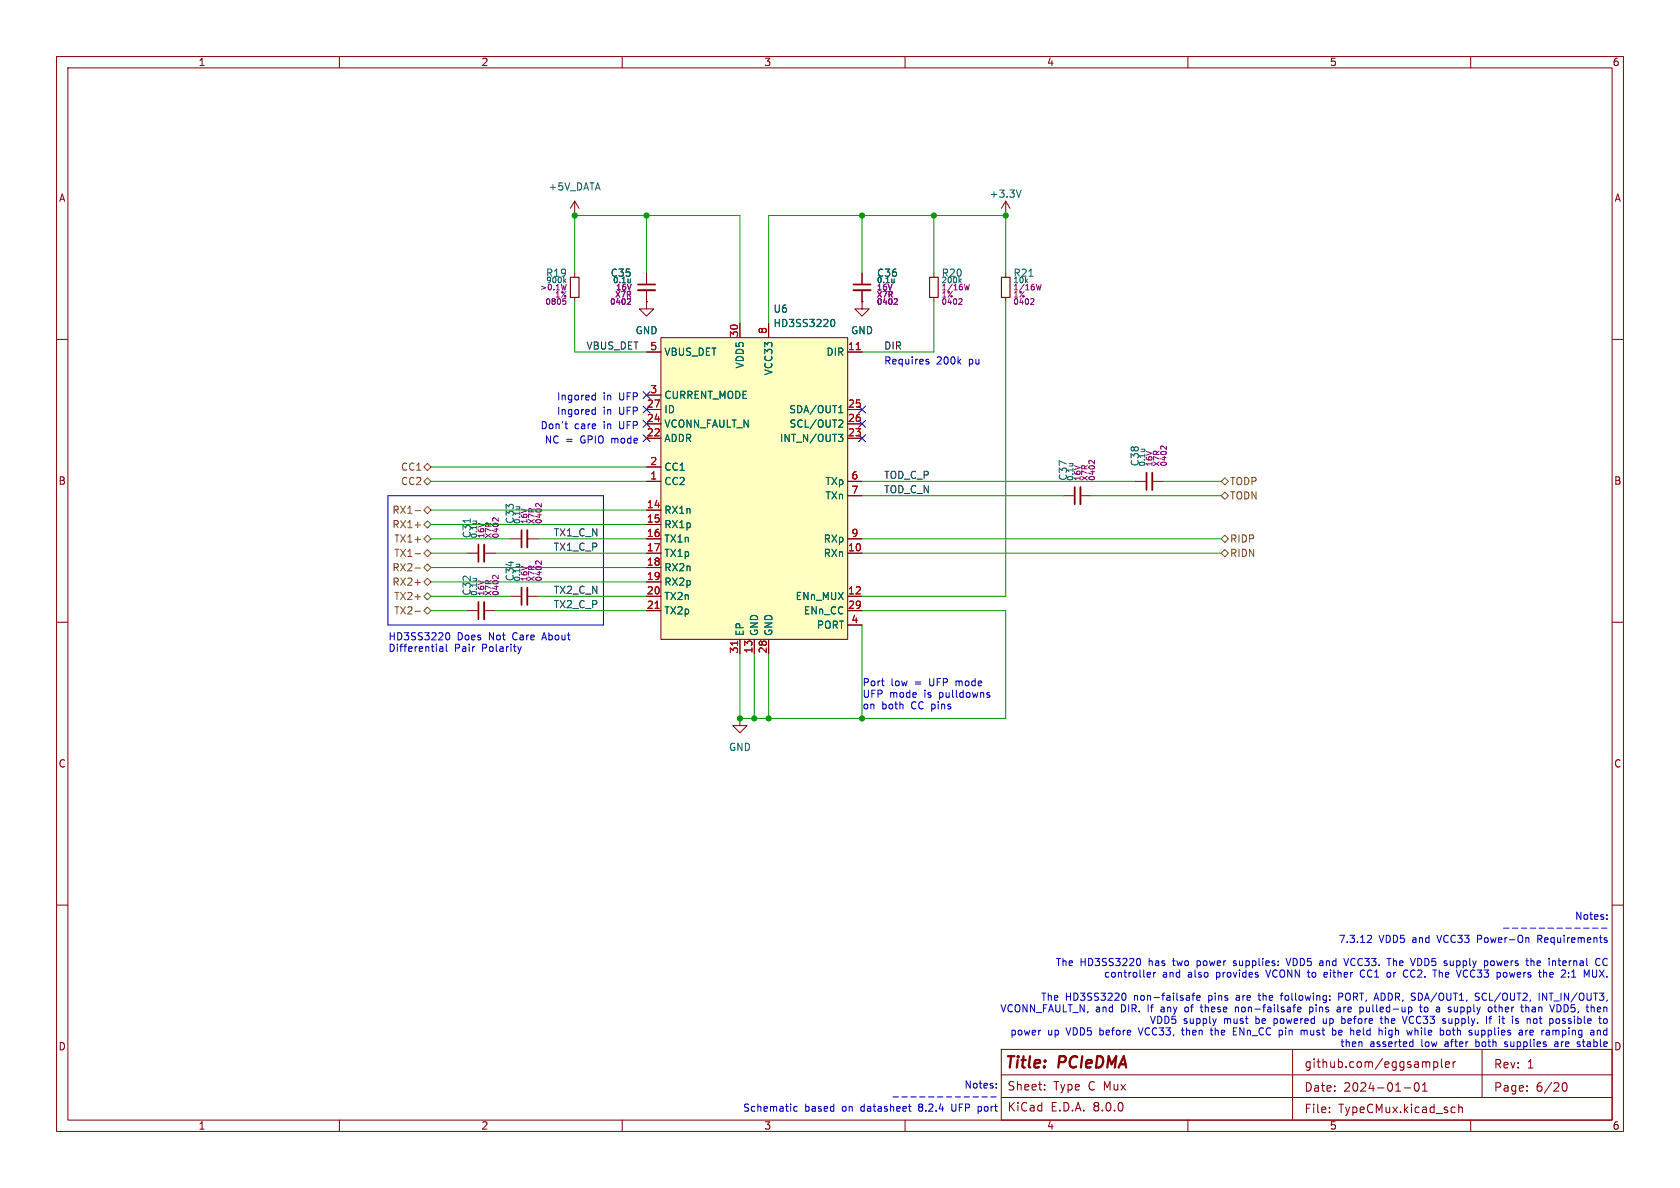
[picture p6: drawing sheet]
<svg xmlns="http://www.w3.org/2000/svg" width="297mm" height="210mm" viewBox="0 0 297 210" stroke-linecap="round" stroke-linejoin="round" font-family="sans-serif">
<g fill="none" stroke="#840000" stroke-width=".18">
<path d="M10 10h277v190h-277zM12 12h273v186h-273zM60 10v2M110 10v2M160 10v2M210 10v2M260 10v2M10 60h2M101.6 48.3v.7M101.6 52.6v.7M114.3 53.3v1.3h-1.3l1.3 1.3 1.3-1.3h-1.3M114.3 53.3h.1"/>
<path d="M152.4 53.3v1.3h-1.3l1.3 1.3 1.3-1.3h-1.3M152.4 53.3h.1M177.8 48.3v.7M177.8 52.6v.7M285 60h2M82.5 97.8h2.1M85.6 97.8h2M90.2 95.3h2M93.2 95.3h2M188 87.6h2M191 87.6h2M200.7 85.1h2"/>
<path d="M203.7 85.1h2M10 110h2M285 110h2M10 160h2M285 160h2M60 198v2M110 198v2M160 198v2M177 194h108M177 190h108M177 185.5h108v12.5h-108zM184.7 192.6v.1"/>
<path d="M184.7 191.8v.1M210 198v2M228.5 185.5v12.5M235 196.6v.1M235 195.8v.1M248.2 192.3h1.2M250.2 191.5l.2-.1a.81 .81 0 0 1 .6 .6 .81 .81 0 0 1-.3 .8l-.2 .1a.81 .81 0 0 1-.3-1.4zM251.5 192.9h.8M251.5 191.8l.4-.4v1.5M253.5 187.7v1.5M253.5 187.8l.4-.1 .3 .3v.4l-.2 .2h-.5M254.8 187.2v1.3l.2 .2"/>
<path d="M255.5 188.2l.8-.2-.1-.2-.4-.1-.3 .2 .1 .7h.6M256.9 187.7v1M257.1 195.7l.1 .1M257.2 196.6l-.1 .1M257.3 187.7l-.3 .1-.1 .2M257.9 195.2v1.5M257.9 195.8l.2-.1 .4 .1v.9M260 198v2M262 185.5v8.5M270 192.8v.1M270 192v.1M276.2 192l.1-.5 .2-.1a.81 .81 0 0 1 .6 .6 .81 .81 0 0 1-.3 .8h-.4l-.2-.5"/>
</g>
<path d="M100.8 49h1.6v3.6h-1.6zM177 49h1.6v3.6h-1.6z" fill="none" stroke="#840000" stroke-width=".2"/>
<path d="M99.8 49.6l.3 .4M181.9 48.8h.7M201.7 79.4h.7M202.3 79.4l.1 .2M83.1 91.7v.7M83.6 92.1h.7M84.2 92.1l.1 .2M91.2 89.6h.7M91.8 89.6l.1 .1M189 82h.7M189.6 82l.1 .1" fill="none" stroke="#006464" stroke-width=".18"/>
<path d="M100 53.3v.4l-.4 .1M100.1 50.3l-.2 1M182.3 52.8h.4l.1 .3-.6 .7h.6M184.1 50.3l-.3 1-.2-.8-.2 .8M206.2 78.8v.7l-.7-.7-.3 .1v.4M88.1 91.5v.7l-.7-.7-.3 .1v.4M95.7 89v.6l-.7-.6-.2 .1-.1 .3M193.5 81.4v.6l-.7-.6-.3 .1v.3" fill="none" stroke="#840084" stroke-width=".18"/>
<path d="M85.6 96.3v3M93.2 93.7v3.1M191 86.1v3.1M203.7 83.6v3" fill="none" stroke="#840000" stroke-width=".33"/>
<path d="M84.6 96.3v3M92.2 93.7v3.1M190 86.1v3.1M202.7 83.6v3" fill="none" stroke="#840000" stroke-width=".3"/>
<path d="M116.8 59.7h33.1v53.3h-33.1z" fill="#ffffc2"/>
<g fill="none" stroke="#840000" stroke-width=".18">
<path d="M101.6 35.6l-.8 1.2M101.6 35.6v2.5M101.6 35.6l.8 1.2M177.8 38.1h.1M177.8 35.6l-.8 1.2M177.8 35.6v2.5M177.8 35.6l.8 1.2M114.3 53.3h.1M114.3 48.3v2M114.3 51.3v2M116.8 59.7h33.1v53.3h-33.1zM130.8 57.2v2.5"/>
<path d="M135.9 57.2v2.5M152.4 53.3h.1M152.4 48.3v2M152.4 51.3v2M165.1 48.3v.7M165.1 52.6v.7M114.3 62.2h2.5M114.3 77.5h2.5M114.3 74.9h2.5M114.3 72.4h2.5M114.3 69.9h2.5M149.9 62.2h2.5"/>
<path d="M149.9 77.5h2.5M149.9 74.9h2.5M149.9 72.4h2.5M114.3 85.1h2.5M114.3 97.8h2.5M114.3 90.2h2.5M114.3 92.7h2.5M114.3 95.3h2.5M114.3 82.6h2.5M149.9 85.1h2.5M149.9 97.8h2.5M149.9 95.3h2.5"/>
<path d="M149.9 87.6h2.5M82.5 108h2.1M85.6 108h2M90.2 105.4h2M93.2 105.4h2M114.3 105.4h2.5M114.3 100.3h2.5M114.3 102.9h2.5M114.3 108h2.5M130.8 113v2.6M133.3 113v2.6M135.9 113v2.6"/>
<path d="M149.9 105.4h2.5M149.9 108h2.5M149.9 110.5h2.5M130.8 127v1.3h1.3l-1.3 1.2-1.3-1.2h1.3M130.8 127h.1"/>
</g>
<path d="M151.4 61.8h.7M115.8 107.5h.7M130.4 113.3v.8" fill="none" stroke="#a90000" stroke-width=".18"/>
<g fill="none" stroke="#006464" stroke-width=".18">
<path d="M180.5 33.6l-.4 1.3M111.4 49.3v.7M111.4 49.9l-.1 .1M147 56.5h.2a.68 .68 0 0 1 .4 .6 .68 .68 0 0 1-.4 .6h-.2M158.1 49.3v.7M158.1 49.9l-.2 .1M169.6 49.6l.3 .4M148.2 76.8h.8l-.4 .5 .3 .1 .1 .4-.2 .2h-.4M148.3 73h.7M148.5 74.2l.4 .1 .1 .3-.8 .9h.8M148.5 71.9l.1-.2v1.3M91.2 99.7h.7"/>
<path d="M91.8 99.7l.1 .2M83.6 102.3h.7M84.2 102.3l.1 .1"/>
</g>
<path d="M112.8 51.3h3M150.9 51.3h3M85.6 106.4v3.1M93.2 103.9v3" fill="none" stroke="#840000" stroke-width=".33"/>
<path d="M112.8 50.3h3M150.9 50.3h3M84.6 106.4v3.1M92.2 103.9v3" fill="none" stroke="#840000" stroke-width=".3"/>
<path d="M111.4 53.2l-.5 .6h.6M158.2 52.8h.4v.3l-.6 .7h.6M169.6 52.8h.4l.1 .3-.6 .7h.6M171.4 50.3l-.3 1-.2-.8-.2 .8M95.7 99.2v.6l-.7-.6-.2 .1-.1 .3M88.1 101.7v.6l-.7-.6-.3 .1v.3" fill="none" stroke="#840084" stroke-width=".18"/>
<path d="M164.3 49h1.6v3.6h-1.6z" fill="none" stroke="#840000" stroke-width=".2"/>
<g fill="none" stroke="#725600" stroke-width=".18">
<path d="M73.4 97.9h.9M73.4 90.3h.9M73.4 92.8h.9M74.9 95.3l.7-.7 .6 .7-.6 .6zM74.9 92.7l.7-.6 .6 .6-.6 .6zM74.9 82.6l.7-.7 .6 .7-.6 .6zM74.9 85.1l.7-.6 .6 .6-.6 .6zM75.6 97.2l.6 .6-.6 .6-.7-.6zM75.6 89.5l.6 .7-.6 .6-.7-.6zM215.9 87.6l.6-.6 .7 .6-.7 .7zM215.9 95.3l.6-.7 .7 .7-.7 .6zM215.9 85.1l.6-.6 .7 .6-.7 .6z"/>
<path d="M215.9 97.8l.6-.6 .7 .6-.7 .6zM73.4 100.4h.9M73.4 108h.9M73.4 103h.9M74.9 100.3l.7-.6 .6 .6-.6 .7zM74.9 102.9l.7-.7 .6 .7-.6 .6zM74.9 105.4l.7-.6 .6 .6-.6 .6zM75.6 107.3l.6 .7-.6 .6-.7-.6z"/>
</g>
<g fill="none" stroke="#0000c2" stroke-width=".18">
<path d="M99.9 74.9h.5M100.1 75.7l.3 .1M104.9 72.4l.3 .1M104.9 69.9h.3M105.2 69.4v1.3M105.2 72v1.2M105.2 73.2h-.3M105.2 70.6l-.3 .1M163.7 63.9l.5 .2v.2l-.4 .1M163.7 63.6h.5M68.6 87.6h38.1v22.9h-38.1zM77.8 114.4h.4l.1 .8"/>
<path d="M78.3 114.6l-.4 .1-.2 .2 .2 .3 .4-.1M78.9 113.9v1.1l.2 .2M79 111.9l.1-.1a.68 .68 0 0 1 .4 .7 .68 .68 0 0 1-.4 .6h-.1M91.5 114.3l.3 .9M91.8 115.2l-.1 .3M92.1 114.3l-.3 .9M155.8 120.4h.5M156.2 121.2h.1M174.6 122.8l.3 .1 .1 .2-.2 .2h-.2M174.6 122.4l.3 .1M198.6 175.6a.68 .68 0 0 1 .5 .6 .68 .68 0 0 1-.5 .6M201.2 169.4a.68 .68 0 0 1 .5 .7 .68 .68 0 0 1-.5 .6"/>
<path d="M202.9 172.7h.4M202.9 172l.3-.1 .2 .3-.6 .1M203.9 171.9v.8M204.3 171.9l-.4 .2M209.6 178.1l-.1 .2 .1 .5M210.2 176l.1 .8M210.3 176.8h-.1M210.3 176.3h-.1M210.7 176h.5M211.2 175.6l-.3 .1v1.1M211.6 176.4l.6-.1-.1-.3h-.4l-.1 .2v.6h.5M212.2 178h.5"/>
<path d="M212.4 177.6v1.1l.3 .2M218 170.6l.2 .1M218.2 169.8l-.2 .2 .2 .3M218.4 178.1l.4-.1 .1 .2M218.4 178v.9M222.4 176h.5M222.6 175.6v1.2M223.8 171.5l.4 1.2M226.3 176h.5M226.8 175.6l-.3 .1v1.1M227.4 169.4l.4 1.3M229.4 178.4l.6-.1v-.2l-.4-.1-.2 .2 .1 .6h.5"/>
<path d="M231.5 178.1l.4-.1 .2 .3-.1 .5h-.5M231.5 178v1.3M233.5 169.8l.3 .1M233.9 170.6l-.4 .1M233.9 170.2h-.4M234.5 171.9h-.3l-.1 .2v.6h.4M234.7 172.2l-.6 .1M236.5 178h.3l.2 .2v.7M237 178.8l-.5 .1M237 178.3l-.5 .1M237.2 179.6v1.3M237.3 175.6h-.6v1.2"/>
<path d="M237.3 176.2h-.6M237.6 169.4l.4 1.3 .4-1.3M240.9 171.5a.66 .66 0 0 0-.4 .7 .66 .66 0 0 0 .5 .5M240.9 178.1l.1 .2-.1 .5M241.9 165.3l.4 .1 .2 .3-.8 .9h.8M244.2 179.6v1.1l.3 .2M245.2 169.4h.7M245.3 172l.3-.1 .3 .2-.1 .5-.2 .1h-.3M247.9 179.6l.4 1.3 .5-1.3M248.6 171.5l.3 .1M248.9 172.6l-.3 .1M250.9 178h.5"/>
<path d="M251.1 177.6v1.1l.3 .2M252.4 178.1l-.4-.1-.2 .3 .1 .5 .3 .1 .2-.1M254.4 171.5v1.2M254.6 171.9l-.2 .1M256.4 170.5l.3 .2M257.6 178v.9M257.6 178.8l-.1 .1M258.7 172.2l.2 .5M258.7 171.8v.2M261.5 175.6h-.5l-.2 .2 .1 .3 .6 .2v.4l-.2 .1h-.5M262.8 169.8l.2 .3v.4l-.2 .2M262.8 179.6v1.3"/>
<path d="M263.4 179.8v1.1M264.1 169.9l-.3-.1-.3 .3 .1 .5 .2 .1 .3-.1M264.1 178h.5M264.3 177.6v1.1l.3 .2M265 177.6v1.3M265.1 178.1h-.1M265.8 164.1h1M266.3 172l-.3-.1-.2 .2v.5l.2 .1h.3M267.4 164.1h1M269 164.1h.9M269.9 165.8l.4 .1v.7M270.2 178.1l.1 .8"/>
<path d="M270.5 164.1h1M270.7 169.9h.4l.1 .8M271.3 178l-.4 .1M271.3 178.4h-.3l-.2 .2 .1 .2 .4 .1M271.9 166h.4M272.1 164.1h1M272.1 175.6v1.2M272.3 165.3h-.4v1.3M273 172h.4v.7M273.4 175.6v1.2l-.7-1.2v1.2M273.7 164.1h.9M275.2 164.1h1"/>
<path d="M275.4 169.8h.5M275.6 169.4v1.1l.3 .2M275.9 177.8l.1 .3-.1 .5-.4 .3M276.8 164.1h1M277.8 172.7h.8M278 171.8h-.2M278.4 164.1h1M280 164.1h.9M281.5 164.1h1M281.5 171.5l.1 1.1 .4 .1 .3-.2M282.5 169.4l.4 .1M282.6 178l.3 .1 .1 .2-.6 .1"/>
<path d="M282.9 170.6l-.4 .1M282.9 178.8l-.3 .1M283.1 164.1h1M284 166.2l.1 .2-.1 .2M284 165.8h.1M284.1 162.4v.1M284.1 161.7v.2M284.1 169.5a.6 .6 0 0 0-.8 .5 .6 .6 0 0 0 .6 .7l.2-.1M140.9 195.7l-.3-.1-.3 .2 .1 .6h.5M157.9 193.9h.9M159.4 193.9h1M160.6 195.6h.5"/>
<path d="M160.8 196.3l.3 .1M161 193.9h1M162.6 193.9h.9M164.2 193.9h.9M165.7 193.9h1M167.3 193.9h1M168.3 195.2v1l.2 .2M168.9 193.9h.9M170.4 193.9h1M172 193.9h1M172.9 196.4h.4M173.3 195.6l-.4 .1"/>
<path d="M173.6 193.9h1M175.2 193.9h.9M176.1 192.2v.1M176.1 191.6v.1M183.9 182.1h.1M201.2 181.7l.4 1.3M208.8 182.1h.5M209 181.7l.1 1.2M213.9 182.1h.5M214.1 181.7v1.1l.3 .2M215 180.1l-.3 .8M218 181.7v1.3h.6"/>
<path d="M218 182.3h.5M226.5 182.1l.2 .3v.3l-.2 .3M230.2 182.1l.4 .2M230.6 182.3v.7M231 182.2l-.3-.1-.1 .2M233.9 180.1v.6l.2 .2M235.7 182.1l.4 .1 .1 .2-.1 .4-.4 .2M236.7 182.2v.7M237.2 180.9h.4M237.3 182.4l-.6 .1M237.6 180.1h-.4M240.3 182.1h-.2l-.2 .2v.6l.4 .1"/>
<path d="M240.5 182.4l-.6 .1M244 180.1h.5M244.9 181.7v.1M244.9 182.1v.9M249.4 184.2h.4M249.8 183.7v1.3M249.8 184.9l-.4 .1M250.2 181.7v1.3M250.5 182.1l-.3 .1M255.5 180.6v.3M255.8 182.2l.2-.1 .3 .1 .1 .5-.1 .2-.3 .1-.2-.2zM261.3 182.8l-.3 .2"/>
<path d="M261.3 182.1v.9M263.2 180.1h.5M265.5 180.1h.5M265.9 180.9h.1M266 184.9l.1 .1M266.2 184.2l-.2 .1 .2 .3M268.3 180.5l.2 .2-.2 .2M268.3 180.1h.1M269.7 182.1v.9M270.1 182.1l-.4 .3M270.9 182.1h-.2l-.2 .2v.6l.4 .1M271.1 182.4l-.6 .1"/>
<path d="M271.2 180.1h.3l.2 .2M271.7 180.7l-.2 .2h-.3M274.5 182.2l.4-.1 .2 .2M275.1 182.3v.7M275.2 180.1h.3l.2 .2v.5l-.2 .1h-.3M275.2 182.1l-.1 .2M275.2 184.2h-.3M275.3 184.5h-.3l-.2 .2 .1 .2 .4 .1M279.3 184.2h-.3l-.2 .2 .6 .4M279.4 184.8l-.2 .2-.4-.1M282.4 182.2h.5v.8M283.5 180.2l.2-.1 .4 .1v.5l-.1 .2h-.3l-.2-.1z"/>
<path d="M284 182.1l-.4 .1-.1 .2v.4l.5 .2"/>
</g>
<g fill="none" stroke="#009600" stroke-width=".18">
<path d="M114.3 38.1v10.2M152.4 38.1v10.2M165.1 38.1v10.2M101.6 48.3v-10.2h29.2v19.1M101.6 53.3v8.9h12.7M165.1 53.3v8.9h-12.7M177.8 48.3v-10.2h-41.9v19.1M177.8 53.3v52.1h-25.4M76.2 97.8h6.3M76.2 92.7h38.1M76.2 95.3h14M76.2 82.6h38.1"/>
<path d="M76.2 85.1h38.1M76.2 90.2h38.1M87.6 97.8h26.7M95.2 95.3h19.1M152.4 97.8h63.5M152.4 95.3h63.5M152.4 85.1h48.3M152.4 87.6h35.6M193 87.6h22.9M205.7 85.1h10.2M76.2 105.4h14M76.2 108h6.3"/>
<path d="M76.2 102.9h38.1M76.2 100.3h38.1M87.6 108h26.7M95.2 105.4h19.1M133.3 115.6v11.4M135.9 115.6v11.4M152.4 108h25.4v19h-47v-11.4M152.4 110.5v16.5"/>
</g>
<g fill="none" stroke="#000084" stroke-width=".18">
<path d="M113.7 76.9l1.2 1.2M113.7 71.8l1.2 1.2M113.7 74.3l1.2 1.2M113.7 69.2l1.2 1.3M114.9 76.9l-1.2 1.2M114.9 71.8l-1.2 1.2M114.9 74.3l-1.2 1.2M114.9 69.2l-1.2 1.3M151.8 71.8l1.2 1.2M151.8 74.3l1.2 1.2M151.8 76.9l1.2 1.2M153 71.8l-1.2 1.2"/>
<path d="M153 74.3l-1.2 1.2M153 76.9l-1.2 1.2"/>
</g>
<g fill="#009600" stroke="#009600" stroke-width=".18">
<circle cx="130.8" cy="127" r=".46"/>
<circle cx="177.8" cy="38.1" r=".46"/>
<circle cx="152.4" cy="38.1" r=".46"/>
<circle cx="165.1" cy="38.1" r=".46"/>
<circle cx="101.6" cy="38.1" r=".46"/>
<circle cx="114.3" cy="38.1" r=".46"/>
<circle cx="152.4" cy="127" r=".46"/>
<circle cx="135.9" cy="127" r=".46"/>
<circle cx="133.3" cy="127" r=".46"/>
</g>
<g font-size="2.8" fill="#840000">
<text x="177.5" y="189.4">Title:</text>
<text x="187.2" y="189.4">PCIeDMA</text>
</g>
<g font-size="2.1" fill="#840000">
<text x="230.5" y="189">github.com/eggsampler</text>
<text x="264" y="189.1">Rev:</text>
<text x="269.9" y="189.1">1</text>
<text x="178" y="196.7">KiCad</text>
<text x="178" y="193">Sheet:</text>
<text x="185.7" y="196.7">E.D.A.</text>
<text x="186.2" y="193">Type</text>
<text x="192.5" y="193">C Mux</text>
<text x="193.3" y="196.7">8.0.0</text>
<text x="230.5" y="193.2">Date:</text>
<text x="230.5" y="197">File:</text>
<text x="236.6" y="197">TypeCMux.kicad_sch</text>
<text x="237.5" y="193.2">2024-01-01</text>
<text x="264" y="193.2">Page:</text>
<text x="271.5" y="193.2">6/20</text>
</g>
<g font-size="1.8" fill="#840000">
<text x="35" y="11.9">1</text>
<text x="85" y="11.9">2</text>
<text x="135" y="11.9">3</text>
<text x="185" y="11.9">4</text>
<text x="235" y="11.9">5</text>
<text x="285" y="11.9">6</text>
<text x="10.3" y="35.9">A</text>
<text x="285.3" y="35.9">A</text>
<text x="10.3" y="85.9">B</text>
<text x="285.3" y="85.9">B</text>
<text x="10.3" y="135.9">C</text>
<text x="285.3" y="135.9">C</text>
<text x="10.3" y="185.9">D</text>
<text x="285.3" y="185.9">D</text>
<text x="35" y="199.9">1</text>
<text x="85" y="199.9">2</text>
<text x="135" y="199.9">3</text>
<text x="185" y="199.9">4</text>
<text x="235" y="199.9">5</text>
<text x="285" y="199.9">6</text>
</g>
<g font-size="1.8" fill="#006464">
<text x="96.9" y="33.9">+5V_DATA</text>
<text x="174.9" y="35.2">+3.3V</text>
<text x="96.4" y="49.1">R19</text>
<text x="107.9" y="49.1">C35</text>
<text x="154.9" y="49.1">C36</text>
<text x="166.4" y="49.1">R20</text>
<text x="179.1" y="49.1">R21</text>
<text x="112.3" y="59.3">GND</text>
<text x="136.6" y="55.5">U6</text>
<text x="136.6" y="58">HD3SS3220</text>
<text x="150.4" y="59.3">GND</text>
<text x="117.3" y="63.1">VBUS_DET</text>
<text x="131.7" y="65.2" transform="rotate(-90 131.7 65.2)">VDD5</text>
<text x="146" y="63.1">DIR</text>
<text x="117.3" y="70.7">CURRENT_MODE</text>
<text x="136.8" y="66.4" transform="rotate(-90 136.8 66.4)">VCC33</text>
<text x="117.3" y="75.8">VCONN_FAULT_N</text>
<text x="117.3" y="73.3">ID</text>
<text x="139.4" y="73.3">SDA/OUT1</text>
<text x="139.5" y="75.8">SCL/OUT2</text>
<text x="117.3" y="83.4">CC1</text>
<text x="117.3" y="78.3">ADDR</text>
<text x="137.8" y="78.3">INT_N/OUT3</text>
<text x="201.5" y="82.5" transform="rotate(-90 201.5 82.5)">C38</text>
<text x="117.3" y="86">CC2</text>
<text x="145.8" y="86">TXp</text>
<text x="145.8" y="88.5">TXn</text>
<text x="188.8" y="85.1" transform="rotate(-90 188.8 85.1)">C37</text>
<text x="83.4" y="95.2" transform="rotate(-90 83.4 95.2)">C31</text>
<text x="91" y="92.7" transform="rotate(-90 91 92.7)">C33</text>
<text x="117.3" y="91">RX1n</text>
<text x="117.3" y="93.6">RX1p</text>
<text x="117.3" y="96.1">TX1n</text>
<text x="117.3" y="98.7">TX1p</text>
<text x="117.3" y="101.2">RX2n</text>
<text x="145.5" y="98.7">RXn</text>
<text x="145.5" y="96.1">RXp</text>
<text x="83.4" y="105.4" transform="rotate(-90 83.4 105.4)">C32</text>
<text x="91" y="102.9" transform="rotate(-90 91 102.9)">C34</text>
<text x="117.3" y="103.7">RX2p</text>
<text x="117.3" y="106.3">TX2n</text>
<text x="140.6" y="106.3">ENn_MUX</text>
<text x="117.3" y="108.8">TX2p</text>
<text x="131.7" y="112.5" transform="rotate(-90 131.7 112.5)">EP</text>
<text x="134.2" y="112.5" transform="rotate(-90 134.2 112.5)">GND</text>
<text x="136.8" y="112.5" transform="rotate(-90 136.8 112.5)">GND</text>
<text x="142" y="108.8">ENn_CC</text>
<text x="144.3" y="111.4">PORT</text>
<text x="128.8" y="132.9">GND</text>
</g>
<g font-size="1.8" fill="#a90000">
<text x="130.6" y="59.7" transform="rotate(-90 130.6 59.7)">30</text>
<text x="135.6" y="59.1" transform="rotate(-90 135.6 59.1)">8</text>
<text x="114.9" y="62">5</text>
<text x="149.8" y="62">11</text>
<text x="114.9" y="69.6">3</text>
<text x="114.3" y="77.2">22</text>
<text x="114.3" y="74.7">24</text>
<text x="114.3" y="72.1">27</text>
<text x="149.8" y="77.2">23</text>
<text x="149.8" y="72.1">25</text>
<text x="149.8" y="74.7">26</text>
<text x="114.9" y="82.3">2</text>
<text x="114.3" y="89.9">14</text>
<text x="114.9" y="84.8">1</text>
<text x="150.4" y="84.8">6</text>
<text x="150.4" y="87.4">7</text>
<text x="114.3" y="92.5">15</text>
<text x="114.3" y="95">16</text>
<text x="150.4" y="95">9</text>
<text x="114.3" y="97.5">17</text>
<text x="114.3" y="100.1">18</text>
<text x="149.8" y="97.5">10</text>
<text x="114.3" y="102.6">19</text>
<text x="114.3" y="105.2">20</text>
<text x="114.3" y="107.7">21</text>
<text x="149.8" y="105.2">12</text>
<text x="149.8" y="107.7">29</text>
<text x="150.4" y="110.2">4</text>
<text x="130.6" y="115.6" transform="rotate(-90 130.6 115.6)">31</text>
<text x="133.1" y="115.6" transform="rotate(-90 133.1 115.6)">13</text>
<text x="135.6" y="115.6" transform="rotate(-90 135.6 115.6)">28</text>
</g>
<g font-size="1.8" fill="#0f0f0f">
<text x="103.6" y="61.9">VBUS_DET</text>
<text x="156.2" y="61.9">DIR</text>
<text x="156.2" y="84.7">TOD_C_P</text>
<text x="156.2" y="87.3">TOD_C_N</text>
<text x="97.8" y="94.9">TX1_C_N</text>
<text x="97.8" y="97.4">TX1_C_P</text>
<text x="97.8" y="105.1">TX2_C_N</text>
<text x="97.8" y="107.6">TX2_C_P</text>
</g>
<g font-size="1.8" fill="#0000c2">
<text x="156.2" y="64.5">Requires</text>
<text x="165.5" y="64.5">200k</text>
<text x="171.4" y="64.5">pu</text>
<text x="98.4" y="70.9">Ingored</text>
<text x="106.6" y="70.9">in</text>
<text x="109.5" y="70.9">UFP</text>
<text x="95.5" y="76">Don't</text>
<text x="98.4" y="73.4">Ingored</text>
<text x="101.5" y="76">care</text>
<text x="106.6" y="73.4">in</text>
<text x="106.8" y="76">in</text>
<text x="109.5" y="73.4">UFP</text>
<text x="109.7" y="76">UFP</text>
<text x="96.2" y="78.5">NC =</text>
<text x="102.7" y="78.5">GPIO mode</text>
<text x="68.6" y="113.3">HD3SS3220</text>
<text x="80.8" y="113.3">Does</text>
<text x="86.5" y="113.3">Not</text>
<text x="90.9" y="113.3">Care</text>
<text x="96.4" y="113.3">About</text>
<text x="68.6" y="115.3">Differential</text>
<text x="80.3" y="115.3">Pair</text>
<text x="85.3" y="115.3">Polarity</text>
<text x="152.4" y="121.4">Port</text>
<text x="152.4" y="123.4">UFP</text>
<text x="152.4" y="125.5">on</text>
<text x="155.9" y="125.5">both</text>
<text x="157.3" y="123.4">mode</text>
<text x="157.5" y="121.4">low</text>
<text x="161.2" y="125.5">CC pins</text>
<text x="161.8" y="121.4">=</text>
<text x="163.5" y="123.4">is</text>
<text x="164.6" y="121.4">UFP</text>
<text x="166.3" y="123.4">pulldowns</text>
<text x="169.4" y="121.4">mode</text>
<text x="236.6" y="166.8">7.3.12</text>
<text x="243.8" y="166.8">VDD5</text>
<text x="249.8" y="166.8">and</text>
<text x="254.4" y="166.8">VCC33</text>
<text x="261.6" y="166.8">Power-On</text>
<text x="272.5" y="166.8">Requirements</text>
<text x="278.4" y="162.7">Notes:</text>
<text x="186.5" y="170.9">The</text>
<text x="190.9" y="170.9">HD3SS3220</text>
<text x="195.1" y="172.9">controller</text>
<text x="203.2" y="170.9">has</text>
<text x="205.5" y="172.9">and</text>
<text x="207.7" y="170.9">two</text>
<text x="210.1" y="172.9">also</text>
<text x="212" y="170.9">power</text>
<text x="215.3" y="172.9">provides</text>
<text x="218.7" y="170.9">supplies:</text>
<text x="224.4" y="172.9">VCONN to</text>
<text x="228.3" y="170.9">VDD5</text>
<text x="234.4" y="170.9">and</text>
<text x="234.9" y="172.9">either</text>
<text x="239" y="170.9">VCC33.</text>
<text x="241.6" y="172.9">CC1</text>
<text x="246.5" y="172.9">or</text>
<text x="246.8" y="170.9">The</text>
<text x="249.6" y="172.9">CC2.</text>
<text x="251.2" y="170.9">VDD5</text>
<text x="255.1" y="172.9">The</text>
<text x="257.2" y="170.9">supply</text>
<text x="259.5" y="172.9">VCC33</text>
<text x="264.5" y="170.9">powers</text>
<text x="266.7" y="172.9">powers</text>
<text x="272.2" y="170.9">the</text>
<text x="274.4" y="172.9">the</text>
<text x="276.3" y="170.9">internal</text>
<text x="278.5" y="172.9">2:1</text>
<text x="282.7" y="172.9">MUX.</text>
<text x="176.8" y="179">VCONN_FAULT_N, and</text>
<text x="183.9" y="177">The</text>
<text x="188.3" y="177">HD3SS3220</text>
<text x="198.3" y="179">DIR.</text>
<text x="200.6" y="177">non-failsafe</text>
<text x="203.2" y="179">If</text>
<text x="205.7" y="179">any</text>
<text x="210.1" y="179">of</text>
<text x="213.2" y="179">these</text>
<text x="213.9" y="177">pins</text>
<text x="219" y="177">are</text>
<text x="219.4" y="179">non-failsafe</text>
<text x="223.2" y="177">the</text>
<text x="227.3" y="177">following:</text>
<text x="232.7" y="179">pins</text>
<text x="237.7" y="177">PORT, ADDR, SDA/OUT1,</text>
<text x="237.8" y="179">are</text>
<text x="242" y="179">pulled-up</text>
<text x="252.9" y="179">to</text>
<text x="256" y="179">a</text>
<text x="258.3" y="179">supply</text>
<text x="262.5" y="177">SCL/OUT2,</text>
<text x="265.6" y="179">other</text>
<text x="271.7" y="179">than</text>
<text x="273.9" y="177">INT_IN/OUT3,</text>
<text x="277" y="179">VDD5,</text>
<text x="283.6" y="179">then</text>
<text x="178.5" y="183.1">power</text>
<text x="185.2" y="183.1">up</text>
<text x="188.6" y="183.1">VDD5</text>
<text x="194.7" y="183.1">before</text>
<text x="201.8" y="183.1">VCC33,</text>
<text x="203.2" y="181.1">VDD5</text>
<text x="209.2" y="181.1">supply</text>
<text x="209.6" y="183.1">then</text>
<text x="214.9" y="183.1">the</text>
<text x="216.5" y="181.1">must</text>
<text x="219.1" y="183.1">ENn_CC</text>
<text x="222.2" y="181.1">be</text>
<text x="225.6" y="181.1">powered</text>
<text x="227.4" y="183.1">pin</text>
<text x="231.4" y="183.1">must</text>
<text x="234.6" y="181.1">up</text>
<text x="236.9" y="185.2">then</text>
<text x="237.2" y="183.1">be</text>
<text x="238" y="181.1">before</text>
<text x="240.6" y="183.1">held</text>
<text x="242.1" y="185.2">asserted</text>
<text x="245.2" y="181.1">the</text>
<text x="245.8" y="183.1">high</text>
<text x="249.3" y="181.1">VCC33</text>
<text x="251.1" y="183.1">while</text>
<text x="251.4" y="185.2">low</text>
<text x="255.7" y="185.2">after</text>
<text x="256.5" y="181.1">supply.</text>
<text x="257.1" y="183.1">both</text>
<text x="261.3" y="185.2">both</text>
<text x="262.4" y="183.1">supplies</text>
<text x="264.4" y="181.1">If</text>
<text x="266.7" y="185.2">supplies</text>
<text x="266.9" y="181.1">it</text>
<text x="269.4" y="181.1">is</text>
<text x="271.4" y="183.1">are</text>
<text x="272.2" y="181.1">not</text>
<text x="275.6" y="183.1">ramping</text>
<text x="275.7" y="185.2">are</text>
<text x="276.4" y="181.1">possible</text>
<text x="279.9" y="185.2">stable</text>
<text x="284.5" y="183.1">and</text>
<text x="131.3" y="196.6">Schematic</text>
<text x="142.2" y="196.6">based</text>
<text x="149" y="196.6">on</text>
<text x="152.4" y="196.6">datasheet</text>
<text x="162.9" y="196.6">8.2.4</text>
<text x="168.9" y="196.6">UFP</text>
<text x="170.4" y="192.5">Notes:</text>
<text x="173.7" y="196.6">port</text>
</g>
<g font-size="1.8" fill="#725600">
<text x="70.8" y="83.4">CC1</text>
<text x="70.8" y="86">CC2</text>
<text x="217.4" y="88.5">TODN</text>
<text x="217.4" y="86">TODP</text>
<text x="69.3" y="91">RX1-</text>
<text x="69.3" y="93.6">RX1+</text>
<text x="69.3" y="101.2">RX2-</text>
<text x="69.6" y="98.7">TX1-</text>
<text x="69.6" y="96.1">TX1+</text>
<text x="217.4" y="96.1">RIDP</text>
<text x="217.4" y="98.7">RIDN</text>
<text x="69.3" y="103.7">RX2+</text>
<text x="69.6" y="106.3">TX2+</text>
<text x="69.6" y="108.8">TX2-</text>
</g>
<g font-size="1.4" fill="#840084">
<text x="95.4" y="51.5">&gt;0.1W</text>
<text x="96.4" y="50.3">900k</text>
<text x="98" y="52.8">1%</text>
<text x="108.6" y="52.8">X7R</text>
<text x="108.8" y="51.5">16V</text>
<text x="154.9" y="51.5">16V</text>
<text x="154.9" y="52.8">X7R</text>
<text x="166.3" y="50.3">200k</text>
<text x="166.3" y="51.5">1/16W</text>
<text x="166.3" y="52.8">1%</text>
<text x="179" y="50.3">10k</text>
<text x="179" y="51.5">1/16W</text>
<text x="179" y="52.8">1%</text>
<text x="96.3" y="54.1">0805</text>
<text x="107.7" y="54.1">0402</text>
<text x="154.9" y="54.1">0402</text>
<text x="166.3" y="54.1">0402</text>
<text x="179" y="54.1">0402</text>
<text x="203.9" y="82.6" transform="rotate(-90 203.9 82.6)">16V</text>
<text x="205.2" y="82.6" transform="rotate(-90 205.2 82.6)">X7R</text>
<text x="206.5" y="82.6" transform="rotate(-90 206.5 82.6)">0402</text>
<text x="191.2" y="85.1" transform="rotate(-90 191.2 85.1)">16V</text>
<text x="192.5" y="85.1" transform="rotate(-90 192.5 85.1)">X7R</text>
<text x="193.8" y="85.1" transform="rotate(-90 193.8 85.1)">0402</text>
<text x="85.8" y="95.3" transform="rotate(-90 85.8 95.3)">16V</text>
<text x="87.1" y="95.3" transform="rotate(-90 87.1 95.3)">X7R</text>
<text x="88.4" y="95.3" transform="rotate(-90 88.4 95.3)">0402</text>
<text x="93.4" y="92.8" transform="rotate(-90 93.4 92.8)">16V</text>
<text x="94.7" y="92.8" transform="rotate(-90 94.7 92.8)">X7R</text>
<text x="96" y="92.8" transform="rotate(-90 96 92.8)">0402</text>
<text x="85.8" y="105.5" transform="rotate(-90 85.8 105.5)">16V</text>
<text x="87.1" y="105.5" transform="rotate(-90 87.1 105.5)">X7R</text>
<text x="88.4" y="105.5" transform="rotate(-90 88.4 105.5)">0402</text>
<text x="93.4" y="102.9" transform="rotate(-90 93.4 102.9)">16V</text>
<text x="94.7" y="102.9" transform="rotate(-90 94.7 102.9)">X7R</text>
<text x="96" y="102.9" transform="rotate(-90 96 102.9)">0402</text>
</g>
<g font-size="1.4" fill="#006464">
<text x="108.3" y="50.3">0.1u</text>
<text x="154.9" y="50.3">0.1u</text>
<text x="202.7" y="82.6" transform="rotate(-90 202.7 82.6)">0.1u</text>
<text x="190" y="85.1" transform="rotate(-90 190 85.1)">0.1u</text>
<text x="84.5" y="95.3" transform="rotate(-90 84.5 95.3)">0.1u</text>
<text x="92.2" y="92.8" transform="rotate(-90 92.2 92.8)">0.1u</text>
<text x="84.5" y="105.5" transform="rotate(-90 84.5 105.5)">0.1u</text>
<text x="92.2" y="102.9" transform="rotate(-90 92.2 102.9)">0.1u</text>
</g>
</svg>
